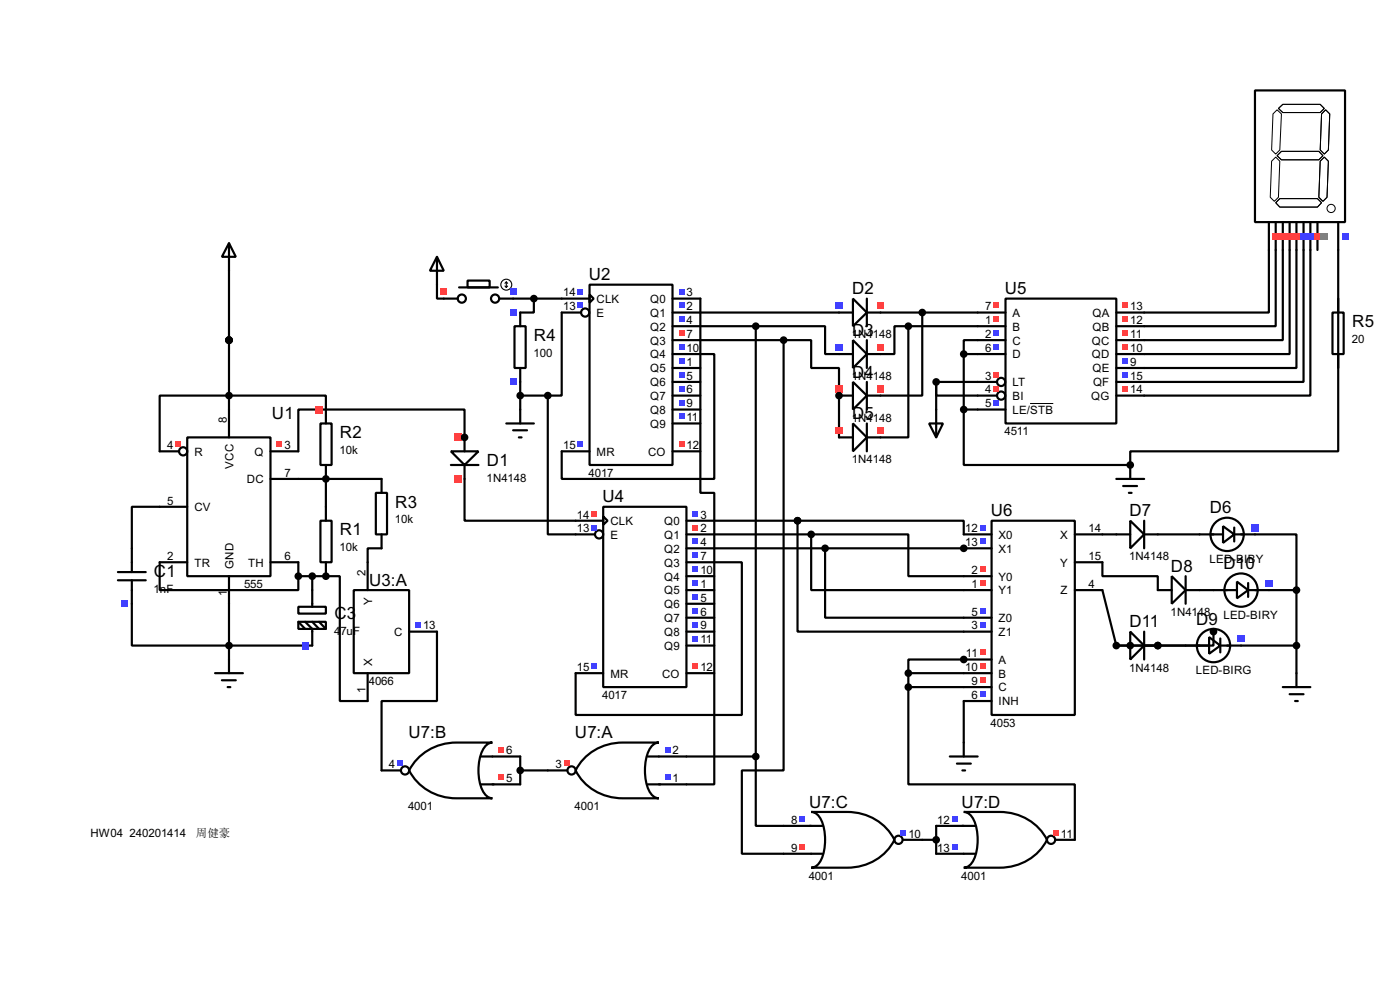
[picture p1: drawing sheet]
<svg xmlns="http://www.w3.org/2000/svg" width="256mm" height="180mm" viewBox="0 0 256 180" stroke-linecap="round" stroke-linejoin="round" font-family="sans-serif">
<g fill="none" stroke="#000" stroke-width=".4">
<path d="M42 49.6v25.4M80.1 52.1v2.6h1.2M94 54.7h14M97.8 54.7v2.5h-2.5M106.5 57.2h-3.6v15.2h-2.5M108 52.1h15.2v33h-15.2zM108 53.9l.8 .8-.8 .7zM123.2 54.7h5.1v35.5h2.6v53.4h-5.1M123.2 57.2h30.5M123.2 59.7h15.3M138.5 59.7h12.7v5.1h2.5M138.5 59.7v78.8"/>
<path d="M161.3 57.2h17.8M166.4 59.7h-2.5v5.1h-2.6M166.4 59.7v20.4h-5.1M166.4 59.7h12.7M169 57.2v15.2h-7.7M232.5 45.8v11.4h-22.9M233.7 45.8v13.9h-24.1M235 45.8v16.5h-25.4M236.3 45.8v19h-26.7M237.5 45.8v21.6h-27.9M238.8 45.8v24.1h-29.2M240.1 45.8v26.6h-30.5"/>
<path d="M245.2 45.8v36.8h-38.1v2.5h-30.5v-10.1M59.7 75v-2.6h-30.4v10.2M95.3 69.9v5.1M95.3 72.4h5.1M100.4 72.4v25.4h5.1M123.2 64.8h7.7v22.9h-28v-5.1h5.1M123.2 75h5.1M123.2 69.9h5.1M123.2 62.3h20.4M123.2 72.4h5.1M123.2 67.4h5.1M123.2 77.5h5.1"/>
<path d="M143.6 62.3h5v5.1h5.1v12.7M143.6 62.3v78.7h-7.7v15.3h7.7M171.5 69.9v2.5h7.6M171.5 69.9v5.1M171.5 69.9h7.6M176.6 75h2.5M176.6 64.8v10.2M176.6 64.8h2.5M179.1 62.3h-2.5v2.5M29.3 92.8h-5.1v7.6M54.7 87.7h15.2M59.7 87.7v5.1"/>
<path d="M85.1 87.7v7.6h20.4M85.1 80.1v-5.1h-30.4v7.6M123.2 82.6h5.1M130.9 95.3h15.2M130.9 97.8h17.7M146.1 95.3v20.3h30.5M146.1 95.3h30.5v2.5M148.6 97.8h17.8v7.7h10.2M148.6 97.8v10.2h28M202 97.8h2.5M212.1 97.8h7.7M229.9 97.8h7.6v10.2"/>
<path d="M24.2 110.5v7.7h33M29.3 102.9v5.1h25.4v-2.5M42 110.5v10.2M54.7 105.5h7.6v22.8h5.1M54.7 102.9v2.6M57.2 105.5v2.5M69.9 100.4h-2.5v2.5M80.1 115.6v12.7h-10.2v12.7M130.9 102.9h5v28h-30.4v-7.7M130.9 100.4h45.7M151.2 100.4v12.7h25.4M202 102.9v2.6h10.1v2.5"/>
<path d="M202 108l2.5 10.2h12.7M219.8 108h2.5M222.3 115.6v2.6h-10.2M227.4 118.2h10.1M232.5 108h5M237.5 108v15.2M95.3 138.5v5.1M125.8 138.5h12.7M138.5 138.5v12.7h5.1M166.4 125.8v17.8h30.5v10.1M166.4 123.2h10.2M166.4 123.2v2.6"/>
<path d="M166.4 125.8h10.2M176.6 120.7h-10.2v2.5M176.6 128.3v7.6M95.3 141h5.1M169 153.7h2.5M171.5 151.2v5.1"/>
<circle cx="107.2" cy="57.2" r=".75"/>
</g>
<g fill="#000">
<circle cx="42" cy="62.3" r=".2"/>
<circle cx="153.7" cy="72.4" r=".2"/>
<circle cx="59.7" cy="87.7" r=".2"/>
<circle cx="85.1" cy="80.1" r=".2"/>
<circle cx="146.1" cy="95.3" r=".2"/>
<circle cx="207.1" cy="85.1" r=".2"/>
<circle cx="59.7" cy="105.5" r=".2"/>
<circle cx="176.6" cy="100.4" r=".2"/>
<circle cx="204.5" cy="118.2" r=".2"/>
<circle cx="212.1" cy="118.2" r=".2"/>
<circle cx="176.6" cy="120.7" r=".2"/>
</g>
<g fill="#4040ff">
<path d="M105.8 52.9h1.1v1h-1.1z"/>
<path d="M105.8 55.4h1.1v1h-1.1z"/>
<path d="M105.8 80.8h1.1v1h-1.1z"/>
</g>
<path d="M124.4 80.8h1v1h-1z" fill="#ff4040"/>
<g fill="#4040ff">
<path d="M124.4 52.9h1v1h-1z"/>
<path d="M124.4 55.4h1v1h-1z"/>
<path d="M124.4 58h1v1h-1z"/>
</g>
<path d="M124.4 60.5h1v1h-1z" fill="#ff4040"/>
<g fill="#4040ff">
<path d="M124.4 63h1v1.1h-1z"/>
<path d="M124.4 65.6h1v1h-1z"/>
<path d="M124.4 68.1h1v1h-1z"/>
<path d="M124.4 70.7h1v1h-1z"/>
<path d="M124.4 73.2h1v1h-1z"/>
<path d="M124.4 75.7h1v1.1h-1z"/>
</g>
<g fill="none" stroke="#000" stroke-width=".4">
<path d="M42 75v5.1M29.3 82.6h3.5M29.3 92.8h5M34.3 80.1h15.3v25.4h-15.3zM49.6 82.6h5.1M49.6 87.7h5.1M29.3 102.9h5M42 105.5v5M49.6 102.9h5.1"/>
<circle cx="33.5" cy="82.6" r=".75"/>
</g>
<g fill="#ff4040">
<path d="M32.2 80.8h1v1h-1z"/>
<path d="M50.7 80.8h1v1h-1z"/>
</g>
<circle cx="41.9" cy="72.4" r=".5" fill="#000" stroke="#000" stroke-width=".4"/>
<path d="M58.7 77.5h2.1v7.6h-2.1zM59.7 75v2.5M58.7 95.3h2.1v7.6h-2.1zM59.7 85.1v2.6M59.7 92.8v2.5M59.7 102.9v2.6M39.4 123.2h5.1M40.7 124.5h2.5M41.7 125.8h.5M42 120.7v2.5" fill="none" stroke="#000" stroke-width=".4"/>
<path d="M57.8 74.3h1.3v1.3h-1.3z" fill="#ff4040"/>
<path d="M42 44.5l1.2 2.5h-2.5zM42 44.5v5.1M54.7 111.1h5v1.2h-5zM54.7 113.8h5v1.3h-5zM54.7 113.8l1.2 1.3M55.9 113.8l1.3 1.3v3.1M57.2 108v3.1M57.2 113.8l1.3 1.3M58.5 113.8l1.2 1.3" fill="none" stroke="#000" stroke-width=".4"/>
<g fill="#000" stroke="#000" stroke-width=".4">
<circle cx="41.9" cy="62.3" r=".5"/>
<circle cx="59.7" cy="87.7" r=".5"/>
<circle cx="54.6" cy="105.5" r=".5"/>
</g>
<path d="M55.3 117.5h1.3v1.3h-1.3z" fill="#4040ff"/>
<g fill="#000" stroke="#000" stroke-width=".4">
<circle cx="41.9" cy="118.2" r=".5"/>
<circle cx="57.2" cy="105.5" r=".5"/>
</g>
<path d="M21.6 106.2h5.1M21.6 104.7h5.1M24.2 100.4v4.3M24.2 106.2v4.3" fill="none" stroke="#000" stroke-width=".4"/>
<path d="M22.3 109.9h1.2v1.3h-1.2z" fill="#4040ff"/>
<path d="M64.8 108h10.2v15.2h-10.2zM67.4 102.9v5.1M75 115.6h5.1M67.4 123.2v5.1" fill="none" stroke="#000" stroke-width=".4"/>
<path d="M76.1 113.8h1v1.1h-1z" fill="#4040ff"/>
<g fill="none" stroke="#000" stroke-width=".4">
<path d="M80.1 47l1.2 2.6h-2.5zM80.1 47v5.1M81.3 54.7h2.6M84.1 52.6h7.1M85.7 51.4h4v1.2h-4zM91.5 54.7h2.5M68.9 90.2h2v7.6h-2zM69.9 87.7v2.5M69.9 97.8v2.6"/>
<circle cx="84.6" cy="54.7" r=".75"/>
<circle cx="90.7" cy="54.7" r=".75"/>
</g>
<circle cx="59.7" cy="105.5" r=".5" fill="#000" stroke="#000" stroke-width=".4"/>
<g fill="none" stroke="#000" stroke-width=".2">
<path d="M92.5 52.4l.3 .2M92.8 51.6v1M92.8 51.6l-.3 .3M92.8 51.6l.2 .3M93 52.4l-.2 .2"/>
<circle cx="92.7" cy="52.1" r="1"/>
</g>
<path d="M80.7 52.8h1.3v1.2h-1.3z" fill="#ff4040"/>
<path d="M93.4 52.8h1.3v1.2h-1.3z" fill="#4040ff"/>
<path d="M94.3 59.7h2v7.7h-2zM95.3 57.2v2.5M95.3 67.4v2.5" fill="none" stroke="#000" stroke-width=".4"/>
<g fill="#4040ff">
<path d="M93.4 69.3h1.3v1.2h-1.3z"/>
<path d="M93.4 56.6h1.3v1.2h-1.3z"/>
</g>
<circle cx="97.8" cy="54.7" r=".5" fill="#000" stroke="#000" stroke-width=".4"/>
<g fill="none" stroke="#000" stroke-width=".4">
<path d="M92.8 77.5h5M94 78.8h2.6M95.3 75v2.5M95.1 80.1h.5M105.5 95.3h5M105.5 97.8h3.5M110.5 92.8h15.3v33h-15.3zM110.5 94.5l.8 .8-.8 .8zM125.8 95.3h5.1M125.8 97.8h5.1M125.8 100.4h5.1M125.8 102.9h5.1"/>
<path d="M125.8 105.5h5.1M125.8 108h5.1M125.8 110.5h5.1M125.8 113.1h5.1M125.8 115.6h5.1M125.8 118.2h5.1M105.5 123.2h5M125.8 123.2h5.1"/>
<circle cx="109.7" cy="97.8" r=".75"/>
</g>
<path d="M108.4 93.5h1v1h-1z" fill="#ff4040"/>
<g fill="#4040ff">
<path d="M108.4 96.1h1v1h-1z"/>
<path d="M108.4 121.5h1v1h-1z"/>
</g>
<path d="M126.9 121.5h1v1h-1z" fill="#ff4040"/>
<path d="M126.9 93.5h1v1h-1z" fill="#4040ff"/>
<path d="M126.9 96.1h1v1h-1z" fill="#ff4040"/>
<g fill="#4040ff">
<path d="M126.9 98.6h1v1h-1z"/>
<path d="M126.9 101.1h1v1.1h-1z"/>
<path d="M126.9 103.7h1v1h-1z"/>
<path d="M126.9 106.2h1v1h-1z"/>
<path d="M126.9 108.8h1v1h-1z"/>
<path d="M126.9 111.3h1v1h-1z"/>
<path d="M126.9 113.8h1v1.1h-1z"/>
<path d="M126.9 116.4h1v1h-1z"/>
</g>
<g fill="none" stroke="#000" stroke-width=".4">
<path d="M179.1 57.2h5.1M179.1 59.7h5.1M184.2 54.7h20.3v22.8h-20.3zM204.5 57.2h5.1M204.5 59.7h5.1M179.1 62.3h5.1M179.1 64.8h5.1M179.1 69.9h3.6M179.1 72.4h3.6M179.1 75h5.1M204.5 62.3h5.1M204.5 64.8h5.1"/>
<path d="M204.5 69.9h5.1M204.5 72.4h5.1M204.5 67.4h5.1"/>
<circle cx="183.4" cy="72.4" r=".75"/>
<circle cx="183.4" cy="69.9" r=".75"/>
</g>
<path d="M188.7 73.9h4.3" fill="none" stroke="#000" stroke-width=".18"/>
<g fill="#ff4040">
<path d="M182 55.4h1.1v1h-1.1z"/>
<path d="M182 58h1.1v1h-1.1z"/>
</g>
<g fill="#4040ff">
<path d="M182 60.5h1.1v1h-1.1z"/>
<path d="M182 63h1.1v1.1h-1.1z"/>
</g>
<g fill="#ff4040">
<path d="M182 68.1h1.1v1h-1.1z"/>
<path d="M182 70.7h1.1v1h-1.1z"/>
</g>
<path d="M182 73.2h1.1v1h-1.1z" fill="#4040ff"/>
<g fill="#ff4040">
<path d="M205.7 55.4h1v1h-1z"/>
<path d="M205.7 58h1v1h-1z"/>
<path d="M205.7 60.5h1v1h-1z"/>
<path d="M205.7 63h1v1.1h-1z"/>
</g>
<g fill="#4040ff">
<path d="M205.7 65.6h1v1h-1z"/>
<path d="M205.7 68.1h1v1h-1z"/>
</g>
<path d="M205.7 70.7h1v1h-1z" fill="#ff4040"/>
<path d="M170.2 77.5h2.6l-1.3 2.6zM171.5 75v5.1M82.6 82.6h5.1l-2.6 2.5zM82.6 85.1h5.1M85.1 80.1v2.5M85.1 85.1v2.6M204.5 87.7h5.1M205.8 89h2.5M206.8 90.2h.5M207.1 85.1v2.6" fill="none" stroke="#000" stroke-width=".4"/>
<g fill="#000" stroke="#000" stroke-width=".4">
<circle cx="171.5" cy="69.9" r=".5"/>
<circle cx="176.5" cy="75" r=".5"/>
</g>
<g fill="#ff4040">
<path d="M83.2 79.4h1.3v1.3h-1.3z"/>
<path d="M83.2 87h1.3v1.3h-1.3z"/>
</g>
<circle cx="85.1" cy="80.1" r=".5" fill="#000" stroke="#000" stroke-width=".4"/>
<g fill="none" stroke="#000" stroke-width=".4">
<path d="M176.6 97.8h5.1M181.7 95.3h15.2v35.6h-15.2zM196.9 97.8h5.1M176.6 100.4h5.1M176.6 105.5h5.1M176.6 108h5.1M176.6 113.1h5.1M176.6 115.6h5.1M196.9 108h5.1M196.9 102.9h5.1M176.6 120.7h5.1M176.6 123.2h5.1"/>
<path d="M176.6 125.8h5.1M176.6 128.3h5.1"/>
</g>
<g fill="#4040ff">
<path d="M179.5 96.1h1v1h-1z"/>
<path d="M179.5 98.6h1v1h-1z"/>
</g>
<g fill="#ff4040">
<path d="M179.5 103.7h1v1h-1z"/>
<path d="M179.5 106.2h1v1h-1z"/>
</g>
<g fill="#4040ff">
<path d="M179.5 111.3h1v1h-1z"/>
<path d="M179.5 113.8h1v1.1h-1z"/>
</g>
<g fill="#ff4040">
<path d="M179.5 118.9h1v1h-1z"/>
<path d="M179.5 121.5h1v1h-1z"/>
<path d="M179.5 124h1v1h-1z"/>
</g>
<path d="M179.5 126.5h1v1.1h-1z" fill="#4040ff"/>
<path d="M153.7 57.2h2.6M156.3 54.7l2.5 2.5-2.5 2.5zM158.8 54.7v5M158.8 57.2h2.5" fill="none" stroke="#000" stroke-width=".4"/>
<path d="M153.1 55.3h1.3v1.3h-1.3z" fill="#4040ff"/>
<path d="M160.7 55.3h1.3v1.3h-1.3z" fill="#ff4040"/>
<path d="M153.7 64.8h2.6M156.3 62.3l2.5 2.5-2.5 2.6zM158.8 62.3v5.1M158.8 64.8h2.5" fill="none" stroke="#000" stroke-width=".4"/>
<path d="M153.1 62.9h1.3v1.3h-1.3z" fill="#4040ff"/>
<path d="M160.7 62.9h1.3v1.3h-1.3z" fill="#ff4040"/>
<path d="M153.7 72.4h2.6M156.3 69.9l2.5 2.5-2.5 2.6zM158.8 69.9v5.1M158.8 72.4h2.5" fill="none" stroke="#000" stroke-width=".4"/>
<g fill="#ff4040">
<path d="M153.1 70.5h1.3v1.3h-1.3z"/>
<path d="M160.7 70.5h1.3v1.3h-1.3z"/>
</g>
<path d="M156.3 77.5l2.5 2.6-2.5 2.5zM158.8 77.5v5.1M153.7 80.1h2.6M158.8 80.1h2.5" fill="none" stroke="#000" stroke-width=".4"/>
<g fill="#ff4040">
<path d="M153.1 78.2h1.3v1.2h-1.3z"/>
<path d="M160.7 78.2h1.3v1.2h-1.3z"/>
</g>
<g fill="#000" stroke="#000" stroke-width=".4">
<circle cx="138.4" cy="59.7" r=".5"/>
<circle cx="143.5" cy="62.3" r=".5"/>
<circle cx="153.7" cy="72.4" r=".5"/>
<circle cx="146.1" cy="95.3" r=".5"/>
<circle cx="148.6" cy="97.8" r=".5"/>
<circle cx="151.1" cy="100.4" r=".5"/>
<circle cx="166.4" cy="123.2" r=".5"/>
</g>
<g fill="none" stroke="#000" stroke-width=".4">
<path d="M217.2 118.2h4.3M221.5 116.6l2.1 1.6-2.1 1.5zM223.6 116.9v2.5M223.6 118.2h3.8M174 138.5h5.1M175.3 139.8h2.6M176.6 135.9v2.6M176.3 141h.5"/>
<circle cx="222.3" cy="118.2" r="3.1"/>
</g>
<path d="M226.7 116.3h1.3v1.2h-1.3z" fill="#4040ff"/>
<g fill="none" stroke="#000" stroke-width=".4">
<path d="M222.3 108h4.3M226.6 106.5l2.1 1.5-2.1 1.5zM228.7 106.7v2.6M228.7 108h3.8"/>
<circle cx="227.3" cy="108" r="3.1"/>
</g>
<path d="M231.8 106.1h1.3v1.3h-1.3z" fill="#4040ff"/>
<path d="M229.9 16.6h16.5v24.1h-16.5zM232.5 40.7v5.1M233.7 40.7v5.1M235 40.7v5.1M236.3 40.7v5.1M237.5 40.7v5.1M238.8 40.7v5.1M240.1 40.7v5.1M241.4 40.7v5.1M245.2 40.7v5.1" fill="none" stroke="#000" stroke-width=".4"/>
<g fill="none" stroke="#000" stroke-width=".18">
<path d="M234.2 19.9l.8-.8h6.9l.7 .8-.7 .7h-6.9zM233 29.5l.7-.7 .8 .7-.3 6.6-.7 .8-.8-.8zM233.2 20.9l.8-.8 .8 .8-.3 6.6-.8 .7-.7-.7zM233.7 37.1l.8-.7h6.9l.7 .7-.7 .8h-6.9zM234 28.5l.8-.8h6.8l.8 .8-.8 .8h-6.8zM241.9 29.5l.7-.7 .8 .7-.3 6.6-.7 .8-.8-.8zM242.1 20.9l.8-.8 .7 .8-.2 6.6-.8 .7-.7-.7z"/>
<circle cx="243.8" cy="38.2" r=".75"/>
</g>
<g fill="#ff4040">
<path d="M233.1 42.6h1.3v1.3h-1.3z"/>
<path d="M235.6 42.6h1.3v1.3h-1.3z"/>
</g>
<path d="M238.2 42.6h1.2v1.3h-1.2z" fill="#4040ff"/>
<path d="M240.7 42.6h1.3v1.3h-1.3z" fill="#ff4040"/>
<path d="M245.8 42.6h1.3v1.3h-1.3z" fill="#4040ff"/>
<g fill="#ff4040">
<path d="M234.4 42.6h1.2v1.3h-1.2z"/>
<path d="M236.9 42.6h1.3v1.3h-1.3z"/>
</g>
<path d="M239.4 42.6h1.3v1.3h-1.3z" fill="#4040ff"/>
<path d="M242 42.6h1.3v1.3h-1.3z" fill="#808080"/>
<g fill="#000" stroke="#000" stroke-width=".4">
<circle cx="207" cy="85.1" r=".5"/>
<circle cx="237.5" cy="118.2" r=".5"/>
</g>
<g fill="none" stroke="#000" stroke-width=".4">
<path d="M219.8 97.8h4.3M224.1 96.3l2 1.5-2 1.6zM226.1 96.6v2.5M226.1 97.8h3.8M235 125.8h5.1M236.3 127.1h2.5M237.3 128.3h.5M237.5 123.2v2.6"/>
<circle cx="224.8" cy="97.8" r="3.1"/>
</g>
<path d="M229.3 95.9h1.3v1.3h-1.3z" fill="#4040ff"/>
<g fill="none" stroke="#000" stroke-width=".4">
<path d="M244.1 57.2h2.1v7.6h-2.1zM245.2 54.7v2.5M245.2 64.8v2.6M204.5 97.8h2.6M207.1 95.3l2.5 2.5-2.5 2.6zM209.6 95.3v5.1M209.6 97.8h2.5M204.5 118.2h2.6M207.1 115.6l2.5 2.6-2.5 2.5zM209.6 115.6v5.1M209.6 118.2h2.5M212.1 108h2.6"/>
<path d="M214.7 105.5l2.5 2.5-2.5 2.5zM217.2 105.5v5M217.2 108h2.6M107.1 138.7a9.8 9.8 0 0 1 7-2.8h6.6a2.2 2.2 0 0 0-1.9 1.5 9.3 9.3 0 0 0 .4 7.8l.9 .8 .6 .1h-6.6a9.5 9.5 0 0 1-8.6-5.1l.4-.8zM118.7 138.5h7.1M100.4 141h3.5M118.7 143.6h7.1"/>
<circle cx="104.7" cy="141" r=".75"/>
</g>
<g fill="#000" stroke="#000" stroke-width=".4">
<circle cx="166.4" cy="59.7" r=".5"/>
<circle cx="168.9" cy="57.2" r=".5"/>
<circle cx="95.3" cy="72.4" r=".5"/>
<circle cx="100.3" cy="72.4" r=".5"/>
<circle cx="176.5" cy="64.8" r=".5"/>
<circle cx="204.5" cy="118.2" r=".5"/>
<circle cx="207" cy="118.2" r=".5"/>
<circle cx="212.1" cy="118.2" r=".5"/>
<circle cx="222.3" cy="115.6" r=".5"/>
<circle cx="237.5" cy="108" r=".5"/>
</g>
<g fill="#4040ff">
<path d="M121.8 141.8h1.1v1h-1.1z"/>
<path d="M121.8 136.7h1.1v1h-1.1z"/>
</g>
<path d="M103.3 139.2h1v1.1h-1z" fill="#ff4040"/>
<g fill="none" stroke="#000" stroke-width=".4">
<path d="M76.8 138.6a9.9 9.9 0 0 1 6.8-2.7h6.6a2.22 2.22 0 0 0-1.8 1.5 9.1 9.1 0 0 0 .3 7.8l1 .8 .5 .1h-6.6a9.6 9.6 0 0 1-8.6-5.1l.5-.9zM88.2 138.5h7.1M69.9 141h3.6M88.2 143.6h7.1"/>
<circle cx="74.2" cy="141" r=".75"/>
</g>
<g fill="#ff4040">
<path d="M91.4 141.8h1v1h-1z"/>
<path d="M91.4 136.7h1v1h-1z"/>
</g>
<path d="M72.8 139.2h1v1.1h-1z" fill="#4040ff"/>
<g fill="none" stroke="#000" stroke-width=".4">
<path d="M143.6 151.2h7.1M143.6 156.3h7.1M148.6 148.6h6.6a9.5 9.5 0 0 1 8.7 5.1 9.5 9.5 0 0 1-8.7 5.1h-6.6a2.2 2.2 0 0 0 1.9-1.5 9.3 9.3 0 0 0-.4-7.8l-.9-.8zM165.4 153.7h3.6"/>
<circle cx="164.6" cy="153.7" r=".75"/>
</g>
<path d="M146.5 149.4h1v1h-1z" fill="#4040ff"/>
<path d="M146.5 154.5h1v1h-1z" fill="#ff4040"/>
<path d="M165 151.9h1v1.1h-1z" fill="#4040ff"/>
<g fill="none" stroke="#000" stroke-width=".4">
<path d="M171.5 151.2h7.1M171.5 156.3h7.1M176.6 148.6h6.6a9.6 9.6 0 0 1 8.6 5.1 9.5 9.5 0 0 1-8.6 5.1h-6.6a2.2 2.2 0 0 0 1.8-1.5 9.3 9.3 0 0 0-.4-7.8l-.9-.8zM193.3 153.7h3.6"/>
<circle cx="192.5" cy="153.7" r=".75"/>
</g>
<g fill="#4040ff">
<path d="M174.4 149.4h1v1h-1z"/>
<path d="M174.4 154.5h1v1h-1z"/>
</g>
<path d="M193 151.9h1v1.1h-1z" fill="#ff4040"/>
<g fill="#000" stroke="#000" stroke-width=".4">
<circle cx="176.5" cy="100.4" r=".5"/>
<circle cx="138.4" cy="138.5" r=".5"/>
<circle cx="166.4" cy="125.8" r=".5"/>
<circle cx="176.5" cy="120.7" r=".5"/>
<circle cx="95.3" cy="141" r=".5"/>
<circle cx="171.5" cy="153.7" r=".5"/>
</g>
<g font-size="3.5">
<text x="107.9" y="51.3">U2</text>
<text x="156.1" y="53.9">D2</text>
<text x="184.1" y="53.9">U5</text>
<text x="247.7" y="59.9">R5</text>
<text x="97.8" y="62.4">R4</text>
<text x="156.1" y="61.4">D3</text>
<text x="156.1" y="69.1">D4</text>
<text x="49.8" y="76.7">U1</text>
<text x="156.1" y="76.7">D5</text>
<text x="62.3" y="80.2">R2</text>
<text x="89.2" y="85.3">D1</text>
<text x="72.4" y="92.9">R3</text>
<text x="110.4" y="92">U4</text>
<text x="181.5" y="94.5">U6</text>
<text x="206.9" y="94.5">D7</text>
<text x="221.6" y="94">D6</text>
<text x="62.3" y="98">R1</text>
<text x="28.2" y="105.6">C1</text>
<text x="67.6" y="107.2">U3:A</text>
<text x="214.5" y="104.7">D8</text>
<text x="224.2" y="104.2">D10</text>
<text x="61.3" y="113.2">C3</text>
<text x="206.9" y="114.8">D11</text>
<text x="219.1" y="114.3">D9</text>
<text x="74.8" y="135.1">U7:B</text>
<text x="105.3" y="135.1">U7:A</text>
<text x="148.2" y="147.8">U7:C</text>
<text x="176.2" y="147.8">U7:D</text>
</g>
<g font-size="2.4">
<text x="103.2" y="54.3">14</text>
<text x="103.2" y="56.8">13</text>
<text x="109.3" y="55.4">CLK</text>
<text x="109.3" y="58">E</text>
<text x="119.1" y="55.4">Q0</text>
<text x="119.1" y="58">Q1</text>
<text x="125.8" y="54.3">3</text>
<text x="125.8" y="56.8">2</text>
<text x="125.8" y="59.3">4</text>
<text x="180.5" y="56.8">7</text>
<text x="180.5" y="59.3">1</text>
<text x="185.5" y="58">A</text>
<text x="200.1" y="58">QA</text>
<text x="207.1" y="56.8">13</text>
<text x="207.1" y="59.3">12</text>
<text x="97.8" y="65.4">100</text>
<text x="119.1" y="60.5">Q2</text>
<text x="119.1" y="63.1">Q3</text>
<text x="119.1" y="65.6">Q4</text>
<text x="125.8" y="61.9">7</text>
<text x="125.8" y="64.4">10</text>
<text x="156.1" y="61.9">1N4148</text>
<text x="180.5" y="61.9">2</text>
<text x="180.5" y="64.4">6</text>
<text x="185.5" y="60.5">B</text>
<text x="185.5" y="63.1">C</text>
<text x="185.5" y="65.6">D</text>
<text x="200" y="63.1">QC</text>
<text x="200" y="65.6">QD</text>
<text x="200.1" y="60.5">QB</text>
<text x="207.1" y="61.9">11</text>
<text x="207.1" y="64.4">10</text>
<text x="247.7" y="62.8">20</text>
<text x="119.1" y="68.1">Q5</text>
<text x="119.1" y="70.7">Q6</text>
<text x="125.8" y="67">1</text>
<text x="125.8" y="69.5">5</text>
<text x="125.8" y="72">6</text>
<text x="156.1" y="69.5">1N4148</text>
<text x="180.5" y="69.5">3</text>
<text x="180.5" y="72">4</text>
<text x="185.5" y="70.7">LT</text>
<text x="200.1" y="68.1">QE</text>
<text x="200.2" y="70.7">QF</text>
<text x="207.1" y="67">9</text>
<text x="207.1" y="69.5">15</text>
<text x="207.1" y="72">14</text>
<text x="41.5" y="77.5" transform="rotate(-90 41.5 77.5)">8</text>
<text x="119.1" y="73.2">Q7</text>
<text x="119.1" y="75.8">Q8</text>
<text x="125.8" y="74.6">9</text>
<text x="125.8" y="77.1">11</text>
<text x="156.1" y="77.2">1N4148</text>
<text x="180.5" y="74.6">5</text>
<text x="185.5" y="73.2">BI</text>
<text x="185.5" y="75.8">LE/STB</text>
<text x="199.9" y="73.2">QG</text>
<text x="30.7" y="82.2">4</text>
<text x="35.6" y="83.4">R</text>
<text x="46.6" y="83.4">Q</text>
<text x="52.1" y="82.2">3</text>
<text x="62.2" y="83.1">10k</text>
<text x="103.2" y="82.2">15</text>
<text x="109.3" y="83.4">MR</text>
<text x="118.7" y="83.4">CO</text>
<text x="119.1" y="78.3">Q9</text>
<text x="125.8" y="82.2">12</text>
<text x="184" y="79.7">4511</text>
<text x="42.8" y="85.8" transform="rotate(-90 42.8 85.8)">VCC</text>
<text x="45.2" y="88.5">DC</text>
<text x="52.1" y="87.3">7</text>
<text x="89.2" y="88.2">1N4148</text>
<text x="107.8" y="87.3">4017</text>
<text x="156.1" y="84.8">1N4148</text>
<text x="30.7" y="92.4">5</text>
<text x="35.6" y="93.6">CV</text>
<text x="72.4" y="95.8">10k</text>
<text x="105.7" y="94.9">14</text>
<text x="128.3" y="94.9">3</text>
<text x="62.2" y="100.9">10k</text>
<text x="105.7" y="97.4">13</text>
<text x="111.8" y="96.1">CLK</text>
<text x="111.8" y="98.6">E</text>
<text x="121.7" y="96.1">Q0</text>
<text x="121.7" y="98.6">Q1</text>
<text x="121.7" y="101.2">Q2</text>
<text x="128.3" y="97.4">2</text>
<text x="128.3" y="100">4</text>
<text x="176.8" y="97.4">12</text>
<text x="176.8" y="100">13</text>
<text x="182.9" y="98.6">X0</text>
<text x="182.9" y="101.2">X1</text>
<text x="194.2" y="98.6">X</text>
<text x="199.4" y="97.4">14</text>
<text x="30.7" y="102.5">2</text>
<text x="35.6" y="103.7">TR</text>
<text x="42.8" y="104.1" transform="rotate(-90 42.8 104.1)">GND</text>
<text x="44.7" y="107.7">555</text>
<text x="45.4" y="103.7">TH</text>
<text x="52.1" y="102.5">6</text>
<text x="66.9" y="105.5" transform="rotate(-90 66.9 105.5)">2</text>
<text x="121.7" y="103.7">Q3</text>
<text x="121.7" y="106.3">Q4</text>
<text x="128.3" y="102.5">7</text>
<text x="128.3" y="105.1">10</text>
<text x="128.3" y="107.6">1</text>
<text x="178" y="105.1">2</text>
<text x="178" y="107.6">1</text>
<text x="182.9" y="106.3">Y0</text>
<text x="194.2" y="103.7">Y</text>
<text x="199.4" y="102.5">15</text>
<text x="199.4" y="107.6">4</text>
<text x="206.9" y="102.6">1N4148</text>
<text x="221.6" y="103.1">LED-BIBY</text>
<text x="28.2" y="108.5">1nF</text>
<text x="41.5" y="109.2" transform="rotate(-90 41.5 109.2)">1</text>
<text x="68.2" y="110.7" transform="rotate(-90 68.2 110.7)">Y</text>
<text x="121.7" y="108.8">Q5</text>
<text x="121.7" y="111.3">Q6</text>
<text x="121.7" y="113.9">Q7</text>
<text x="128.3" y="110.1">5</text>
<text x="128.3" y="112.7">6</text>
<text x="178" y="112.7">5</text>
<text x="182.9" y="108.8">Y1</text>
<text x="182.9" y="113.9">Z0</text>
<text x="194.3" y="108.8">Z</text>
<text x="214.5" y="112.7">1N4148</text>
<text x="224.1" y="113.3">LED-BIRY</text>
<text x="61.2" y="116.2">4</text>
<text x="62.4" y="116.2">7uF</text>
<text x="72.2" y="116.4">C</text>
<text x="77.5" y="115.2">13</text>
<text x="121.7" y="116.4">Q8</text>
<text x="121.7" y="119">Q9</text>
<text x="128.3" y="115.2">9</text>
<text x="128.3" y="117.8">11</text>
<text x="178" y="115.2">3</text>
<text x="182.9" y="116.4">Z1</text>
<text x="67.6" y="125.4">4066</text>
<text x="68.2" y="121.9" transform="rotate(-90 68.2 121.9)">X</text>
<text x="105.7" y="122.8">15</text>
<text x="111.8" y="124">MR</text>
<text x="121.3" y="124">CO</text>
<text x="128.3" y="122.8">12</text>
<text x="176.8" y="122.8">10</text>
<text x="177" y="120.3">11</text>
<text x="178" y="125.4">9</text>
<text x="182.9" y="121.5">A</text>
<text x="182.9" y="124">B</text>
<text x="206.9" y="122.9">1N4148</text>
<text x="219.1" y="123.4">LED-BIRG</text>
<text x="67" y="126.9" transform="rotate(-90 67 126.9)">1</text>
<text x="110.3" y="128">4017</text>
<text x="178" y="127.9">6</text>
<text x="182.9" y="126.6">C</text>
<text x="182.9" y="129.1">INH</text>
<text x="181.5" y="133.1">4053</text>
<text x="71.3" y="140.6">4</text>
<text x="92.8" y="143.2">5</text>
<text x="92.8" y="138.1">6</text>
<text x="101.8" y="140.6">3</text>
<text x="123.2" y="143.2">1</text>
<text x="123.2" y="138.1">2</text>
<text x="74.8" y="148.3">4001</text>
<text x="105.3" y="148.3">4001</text>
<text x="16.6" y="153.2">HW04</text>
<text x="23.8" y="153.2">240201414</text>
<text x="145" y="150.8">8</text>
<text x="145" y="155.9">9</text>
<text x="166.4" y="153.3">10</text>
<text x="171.7" y="150.8">12</text>
<text x="171.7" y="155.9">13</text>
<text x="194.4" y="153.3">11</text>
<text x="148.2" y="161">4001</text>
<text x="176.1" y="161">4001</text>
</g>
<text font-size="2.1" x="35.9" y="153.2">周健豪</text>
</svg>
